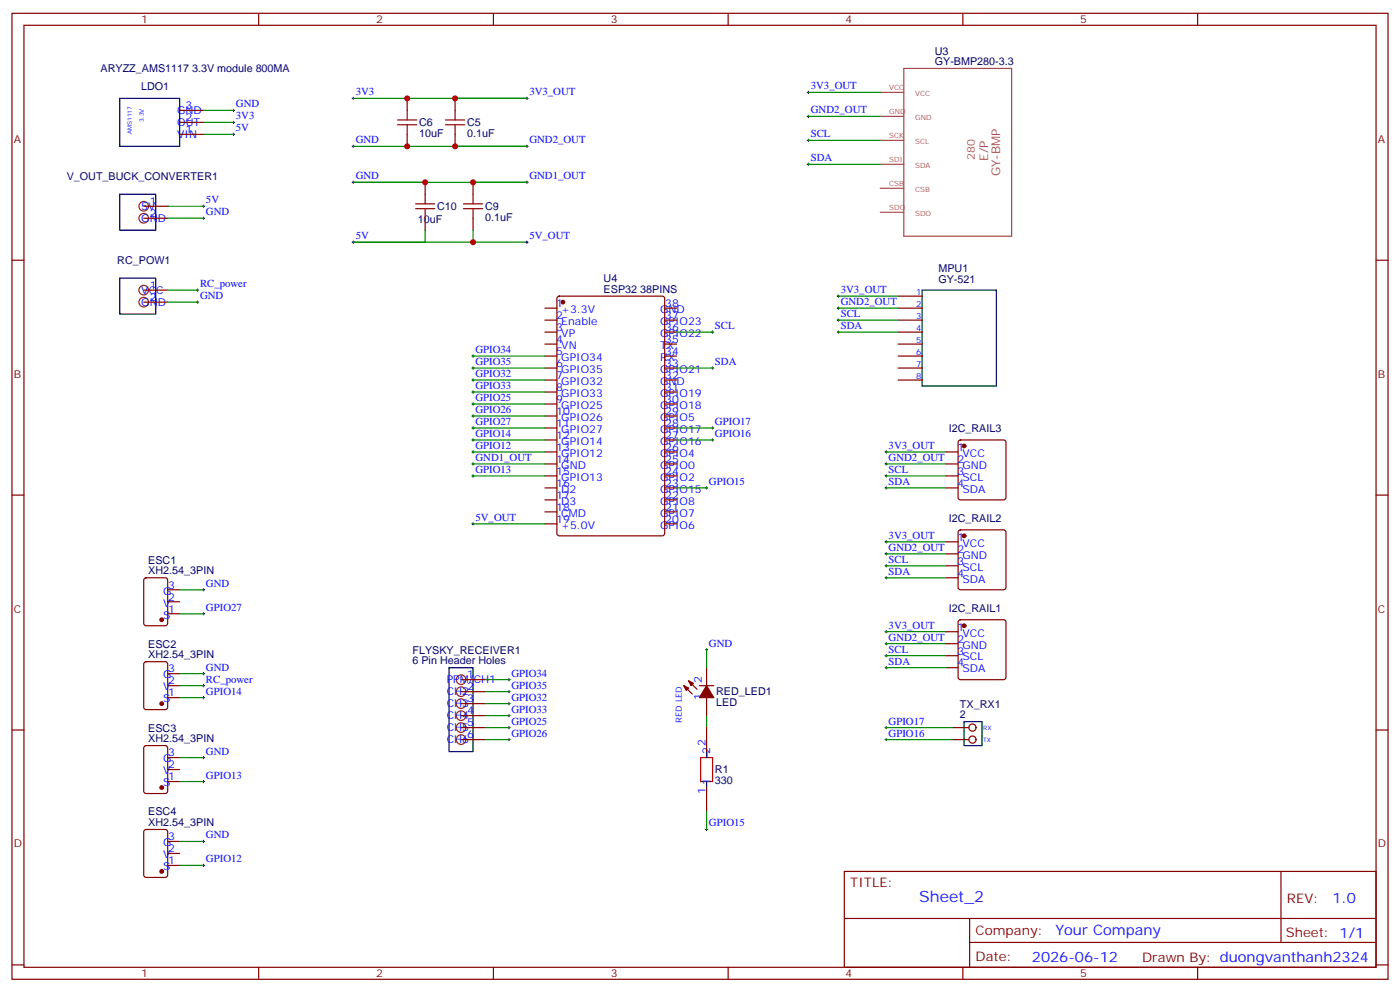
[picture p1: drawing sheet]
<svg xmlns="http://www.w3.org/2000/svg" width="412mm" height="292mm" viewBox="0 0 412 292" stroke-linecap="round" stroke-linejoin="round" font-family="sans-serif">
<g fill="none" stroke="#870000" stroke-width=".35">
<path d="M3.5 3.9h405.4v284.4h-405.4zM7.1 7.4h398.2v277.3h-398.2zM76.2 3.9v3.5M145.3 3.9v3.5M214.5 3.9v3.5M283.6 3.9v3.5M352.8 3.9v3.5M52.9 39.5h7.1M52.9 36h7.1M52.9 32.5h7.1M119.9 29v3.5M119.9 39.5v3.6"/>
<path d="M134.1 29v3.5M134.1 39.5v3.6M125.2 53.7v3.5M139.3 53.7v3.5M3.5 76.6h3.6M42.3 60.7h7.1M42.3 64.2h7.1M125.2 64.2v3.6M139.3 64.2v3.6M405.3 76.6h3.6M42.3 85.4h7.1M42.3 88.9h7.1"/>
<path d="M160.5 90.7h3.5M160.5 94.2h3.5M160.5 97.8h3.5M164.3 87.4l.4-.2h30.4l.6 .4 .1 69.4-.5 .7h-30.6l-.6-.4-.1-69.4zM195.8 90.7h3.5M195.8 94.2h3.5M195.8 97.8h3.5M264.6 87.2h7M264.6 90.7h7M264.6 94.2h7M264.6 97.8h7M160.5 101.3h3.5"/>
<path d="M160.5 104.8h3.5M160.5 108.3h3.5M160.5 111.9h3.5M160.5 115.4h3.5M160.5 118.9h3.5M195.8 101.3h3.5M195.8 104.8h3.5M195.8 108.3h3.5M195.8 111.9h3.5M195.8 115.4h3.5M195.8 118.9h3.5M264.6 101.3h7"/>
<path d="M264.6 104.8h7M264.6 108.3h7M264.6 111.9h7M160.5 133h3.5M160.5 136.6h3.5M160.5 122.4h3.5M160.5 126h3.5M160.5 129.5h3.5M195.8 133h3.5M195.8 136.6h3.5M195.8 122.4h3.5M195.8 126h3.5"/>
<path d="M195.8 129.5h3.5M278.7 133h3.5M278.7 136.6h3.5M282.5 129.7l.4-.2h12.7l.5 .2 .2 .5v16.2l-.2 .5-.5 .2h-12.7l-.5-.2-.2-.5v-16.2zM3.5 145.7h3.6M160.5 140.1h3.5M160.5 143.6h3.5M160.5 147.1h3.5M160.5 150.7h3.5M160.5 154.2h3.5M195.8 140.1h3.5M195.8 143.6h3.5"/>
<path d="M195.8 147.1h3.5M195.8 150.7h3.5M195.8 154.2h3.5M278.7 159.5h3.5M278.7 140.1h3.5M278.7 143.6h3.5M282.5 156.2l.4-.2h12.7l.5 .2 .2 .5v16.2l-.2 .5-.5 .2h-12.7l-.5-.2-.2-.5v-16.2zM405.3 145.7h3.6M42.6 170.3l.4-.2h5.7l.6 .4 .1 13-.5 .6-5.9 .1-.6-.5-.1-12.9zM49.4 177.1h3.5M49.4 173.6h3.5M278.7 163h3.5"/>
<path d="M278.7 166.5h3.5M278.7 170.1h3.5M42.6 195l.4-.2h5.7l.6 .4 .1 13-.5 .6-5.9 .1-.6-.5-.1-12.9zM49.4 180.7h3.5M49.4 198.3h3.5M208.1 196.5v5.3M278.7 185.9h3.5M278.7 189.5h3.5M278.7 193h3.5M278.7 196.5h3.5M282.5 182.6l.4-.2h12.7l.5 .2 .2 .5v16.3l-.2 .5-.5 .2h-12.7l-.5-.3-.2-.4v-16.3zM3.5 214.9h3.6"/>
<path d="M42.6 219.7l.4-.2h5.7l.6 .4 .1 13-.5 .6-5.9 .1-.6-.5-.1-12.9zM49.4 205.4h3.5M49.4 201.8h3.5M135.8 200.1h7.1M135.8 203.6h7.1M135.8 207.1h7.1M135.8 210.6h7.1M135.8 214.2h7.1M135.8 217.7h7.1M201.4 201.8l2.5 2.5M202.8 200.4l2.5 2.5M206 201.8h4.3"/>
<path d="M208.1 205.4v5.2M208.1 214.2v7M280.5 214.2h4.9M280.5 217.7h4.9M405.3 214.9h3.6M49.4 230h3.5M49.4 226.5h3.5M49.4 223h3.5M208.1 231.8v7.1M42.6 244.4l.4-.2h5.7l.6 .4 .1 13-.5 .6-5.9 .1-.6-.5-.1-12.9zM49.4 254.7h3.5M49.4 251.2h3.5"/>
<path d="M49.4 247.7h3.5M248.7 256.5h156.6v28.2h-156.6zM377.3 256.5v20.9M248.7 270.4h156.5M285.6 277.4h119.6M285.6 270.4v14.1M3.5 284h3.6M76.2 284.7v3.6M145.3 284.7v3.6M214.5 284.7v3.6M283.6 284.7v3.6M352.8 284.7v3.6"/>
<path d="M405.3 284h3.6"/>
<circle cx="286.5" cy="214.2" r="1.06"/>
<circle cx="286.5" cy="217.7" r="1.06"/>
</g>
<g fill="none" stroke="#a10000" stroke-width=".35">
<path d="M117.1 35.3h5.7M117.1 36.7h5.7M119.9 32.5v2.8M119.9 36.7v2.8M131.2 35.3h5.7M131.2 36.7h5.7M134.1 32.5v2.8M134.1 36.7v2.8M125.2 57.2v2.8M139.3 57.2v2.8M122.4 60h5.7M122.4 61.4h5.7"/>
<path d="M125.2 61.4v2.8M136.5 60h5.7M136.5 61.4h5.7M139.3 61.4v2.8M206.4 223h3.5v7h-3.5z"/>
</g>
<path d="M35.3 29h17.6v14.1h-17.6zM35.3 57.2h10.6v10.6h-10.6zM35.3 81.9h10.6v10.6h-10.6zM271.6 85.4h21.9v28.2h-21.9zM132.3 196.5h7v24.7h-7zM284 212.4h5.3v7.1h-5.3zM208.1 223v-1.8v1.8M208.1 230v1.8" fill="none" stroke="#000" stroke-width=".35"/>
<g fill="none" stroke="#008700" stroke-width=".35">
<path d="M60 32.5h8.8M60 36h8.8M60 39.5h8.8M104.1 29h51.1M238.1 27.2h21.2M238.1 34.3h21.2M104.1 43.1h51.1M104.1 53.7h51.1M238.1 48.4h21.2M238.1 41.3h21.2M49.4 64.2h10.6M49.4 60.7h10.6"/>
<path d="M125.2 67.8v3.5h-21.1h51.1M139.3 67.8v3.5M49.4 85.4h8.8M49.4 88.9h8.8M199.3 97.8h10.6M246.9 97.8h17.7M246.9 94.2h17.7M246.9 87.2h17.7M246.9 90.7h17.7M139.3 104.8h21.2M139.3 108.3h21.2M139.3 111.9h21.2"/>
<path d="M139.3 115.4h21.2M139.3 118.9h21.2M199.3 108.3h10.6M139.3 126h21.2M139.3 129.5h21.2M139.3 133h21.2M139.3 122.4h21.2M139.3 136.6h21.2M199.3 126h10.6M199.3 129.5h10.6M261.1 133h17.6M261.1 136.6h17.6"/>
<path d="M139.3 140.1h21.2M139.3 154.2h21.2M199.3 143.6h8.8M261.1 140.1h17.6M261.1 143.6h17.6M261.1 159.5h17.6M52.9 173.6h7.1M261.1 170.1h17.6M261.1 166.5h17.6M261.1 163h17.6M52.9 198.3h7.1M52.9 180.7h7.1"/>
<path d="M208.1 191.2v5.3M261.1 196.5h17.6M261.1 193h17.6M261.1 189.5h17.6M261.1 185.9h17.6M52.9 201.8h7.1M52.9 205.4h7.1M142.9 200.1h7M142.9 203.6h7M142.9 207.1h7M142.9 210.6h7M142.9 214.2h7"/>
<path d="M142.9 217.7h7M208.1 210.6v3.6M261.1 214.2h19.4M261.1 217.7h19.4M52.9 223h7.1M52.9 230h7.1M208.1 238.9v5.3M52.9 247.7h7.1M52.9 254.7h7.1"/>
</g>
<path d="M259.3 27.2h6.9M259.3 34.3h6.9M266.2 20.1h31.8v49.4h-31.8zM259.3 41.3h6.9M259.3 48.4h6.9M259.3 55.4h6.9M259.3 62.5h6.9" fill="none" stroke="#a64a4a" stroke-width=".35"/>
<g fill="none" stroke="#8c2424" stroke-width=".35">
<circle cx="42.3" cy="64.2" r="1.41"/>
<circle cx="42.3" cy="60.7" r="1.41"/>
<circle cx="42.3" cy="88.9" r="1.41"/>
<circle cx="42.3" cy="85.4" r="1.41"/>
<circle cx="135.8" cy="210.6" r="1.41"/>
<circle cx="135.8" cy="217.7" r="1.41"/>
<circle cx="135.8" cy="207.1" r="1.41"/>
<circle cx="135.8" cy="203.6" r="1.41"/>
<circle cx="135.8" cy="214.2" r="1.41"/>
<circle cx="135.8" cy="200.1" r="1.41"/>
</g>
<g fill="#870000" stroke="#870000" stroke-width=".35">
<path d="M208.1 201.8l2.2 3.6h-4.3z"/>
<path d="M202.8 200.4l1.5 .7-.7 .7z"/>
<path d="M201.4 201.8l1.4 .7-.7 .7z"/>
<circle cx="47.6" cy="182.4" r=".53"/>
<circle cx="47.6" cy="207.1" r=".53"/>
<circle cx="47.6" cy="231.8" r=".53"/>
<circle cx="47.6" cy="256.5" r=".53"/>
<circle cx="284" cy="184.2" r=".53"/>
<circle cx="284" cy="157.7" r=".53"/>
<circle cx="284" cy="131.3" r=".53"/>
<circle cx="165.8" cy="88.9" r=".53"/>
</g>
<g fill="none" stroke="#000" stroke-width=".29">
<path d="M68.4 32.5h.7M68.4 36h.7M68.4 39.5h.7M68.8 32.1v.7M68.8 35.7v.7M68.8 39.2v.7M103.7 29h.7M104.1 28.6v.7M154.9 29h.7M155.2 28.6v.7M237.8 27.2h.7M237.8 34.3h.7"/>
<path d="M238.1 26.8v.8M238.1 33.9v.7M103.7 43.1h.7M103.7 53.7h.7M104.1 42.7v.7M104.1 53.3v.7M154.9 43.1h.7M154.9 53.7h.7M155.2 42.7v.7M155.2 53.3v.7M237.8 48.4h.7M237.8 41.3h.7"/>
<path d="M238.1 41v.7M238.1 48v.7M59.6 64.2h.7M59.6 60.7h.7M60 60.4v.7M60 63.9v.7M103.7 71.3h.7M104.1 70.9v.7M154.9 71.3h.7M155.2 70.9v.7M57.9 85.4h.7M57.9 88.9h.7"/>
<path d="M58.2 85.1v.7M58.2 88.6v.7M209.5 97.8h.8M209.9 97.4v.7M246.6 97.8h.7M246.6 94.2h.7M246.6 90.7h.7M246.6 87.2h.7M246.9 86.8v.7M246.9 90.3v.8M246.9 93.9v.7M246.9 97.4v.7"/>
<path d="M139 104.8h.7M139 108.3h.7M139 111.9h.7M139 115.4h.7M139 118.9h.7M139.3 104.5v.7M139.3 108v.7M139.3 111.5v.7M139.3 115v.7M139.3 118.6v.7M209.5 108.3h.8M209.9 108v.7"/>
<path d="M139 126h.7M139 129.5h.7M139 133h.7M139 122.4h.7M139 136.6h.7M139.3 122.1v.7M139.3 125.6v.7M139.3 129.2v.7M139.3 132.7v.7M139.3 136.2v.7M139.3 139.7v.7M209.5 126h.8"/>
<path d="M209.5 129.5h.8M209.9 125.6v.7M209.9 129.2v.7M260.7 133h.7M260.7 136.6h.7M261.1 132.7v.7M261.1 136.2v.7M261.1 139.7v.7M139 140.1h.7M139 154.2h.7M139.3 153.8v.8M207.8 143.6h.7"/>
<path d="M208.1 143.3v.7M260.7 140.1h.7M260.7 143.6h.7M260.7 159.5h.7M261.1 143.3v.7M261.1 159.1v.7M59.6 173.6h.7M60 173.2v.8M260.7 170.1h.7M260.7 166.5h.7M260.7 163h.7M261.1 162.7v.7"/>
<path d="M261.1 166.2v.7M261.1 169.7v.7M59.6 198.3h.7M59.6 180.7h.7M60 180.3v.7M60 197.9v.7M149.9 199.7v.7M207.8 191.2h.7M208.1 190.9v.7M260.7 196.5h.7M260.7 193h.7M260.7 189.5h.7"/>
<path d="M260.7 185.9h.7M261.1 185.6v.7M261.1 189.1v.7M261.1 192.7v.7M261.1 196.2v.7M59.6 201.8h.7M59.6 205.4h.7M60 201.5v.7M60 205v.7M149.6 200.1h.7M149.6 203.6h.7M149.6 207.1h.7"/>
<path d="M149.6 210.6h.7M149.6 214.2h.7M149.6 217.7h.7M149.9 203.2v.7M149.9 206.8v.7M149.9 210.3v.7M149.9 213.8v.7M149.9 217.3v.8M260.7 214.2h.7M260.7 217.7h.7M261.1 213.8v.7M261.1 217.3v.8"/>
<path d="M59.6 223h.7M59.6 230h.7M60 222.6v.7M60 229.7v.7M59.6 247.7h.7M59.6 254.7h.7M60 247.3v.7M60 254.4v.7M207.8 244.2h.7M208.1 243.8v.7"/>
</g>
<g fill="#c00">
<circle cx="119.9" cy="43.1" r=".88"/>
<circle cx="119.9" cy="29" r=".88"/>
<circle cx="134.1" cy="29" r=".88"/>
<circle cx="134.1" cy="43.1" r=".88"/>
<circle cx="125.2" cy="53.7" r=".88"/>
<circle cx="139.3" cy="71.3" r=".88"/>
<circle cx="139.3" cy="53.7" r=".88"/>
</g>
<text font-size="4.6" fill="#00f" x="270.8" y="265.5">Sheet_2</text>
<g font-size="4.2" fill="#00f">
<text x="392.5" y="265.8">1.0</text>
<text x="310.9" y="275.3">Your Company</text>
<text x="304" y="283.1">2026-06-12</text>
</g>
<g font-size="3.9" fill="#800">
<text x="250.5" y="261.1">TITLE:</text>
<text x="379.1" y="265.8">REV:</text>
<text x="287.4" y="275.3">Company:</text>
<text x="378.7" y="275.9">Sheet: 1/1</text>
<text x="287.4" y="283">Date:</text>
<text x="336.4" y="283.1">Drawn By: duongvanthanh2324</text>
</g>
<g font-size="3.5" fill="#a54b4b">
<text x="291" y="47.4" transform="rotate(-90 291 47.4)">E/P</text>
<text x="294.6" y="51.9" transform="rotate(-90 294.6 51.9)">GY-BMP</text>
</g>
<g font-size="3.2" fill="#800">
<text x="41.6" y="6.9">1</text>
<text x="110.8" y="6.9">2</text>
<text x="179.9" y="6.9">3</text>
<text x="249.1" y="6.9">4</text>
<text x="318.2" y="6.9">5</text>
<text x="4.1" y="42">A</text>
<text x="405.9" y="42">A</text>
<text x="4.1" y="111.2">B</text>
<text x="405.9" y="111.2">B</text>
<text x="4.1" y="180.3">C</text>
<text x="405.9" y="180.3">C</text>
<text x="4.1" y="249.4">D</text>
<text x="405.9" y="249.4">D</text>
<text x="41.6" y="287.7">1</text>
<text x="110.8" y="287.7">2</text>
<text x="179.9" y="287.7">3</text>
<text x="249.1" y="287.7">4</text>
<text x="318.2" y="287.7">5</text>
</g>
<g font-size="3.2" fill="#000080">
<text x="275.4" y="16.1">U3</text>
<text x="29.6" y="21.3">ARYZZ_AMS1117 3.3V module 800MA</text>
<text x="275.4" y="19.1">GY-BMP280-3.3</text>
<text x="41.6" y="26.6">LDO1</text>
<text x="123.5" y="40.3">10uF</text>
<text x="123.5" y="37.2">C6</text>
<text x="137.6" y="40.3">0.1uF</text>
<text x="137.6" y="37.2">C5</text>
<text x="19.6" y="53">V_OUT_BUCK_CONVERTER1</text>
<text x="123.1" y="65.5">10uF</text>
<text x="128.8" y="61.9">C10</text>
<text x="142.9" y="65">0.1uF</text>
<text x="142.9" y="61.9">C9</text>
<text x="34.5" y="77.7">RC_POW1</text>
<text x="177.8" y="83">U4</text>
<text x="276.4" y="83.2">GY-521</text>
<text x="276.4" y="80.2">MPU1</text>
<text x="177.8" y="86.1">ESP32 38PINS</text>
<text x="279.5" y="127.1">I2C_RAIL3</text>
<text x="279.5" y="153.6">I2C_RAIL2</text>
<text x="43.7" y="165.9">ESC1</text>
<text x="43.7" y="169">XH2.54_3PIN</text>
<text x="279.5" y="180">I2C_RAIL1</text>
<text x="43.7" y="190.6">ESC2</text>
<text x="43.7" y="193.7">XH2.54_3PIN</text>
<text x="121.5" y="195.5">6 Pin Header Holes</text>
<text x="121.5" y="192.4">FLYSKY_RECEIVER1</text>
<text x="211" y="207.9">LED</text>
<text x="211" y="204.7">RED_LED1</text>
<text x="282.8" y="208.3">TX_RX1</text>
<text x="43.7" y="215.3">ESC3</text>
<text x="282.8" y="211.3">2</text>
<text x="43.7" y="218.4">XH2.54_3PIN</text>
<text x="210.6" y="227.6">R1</text>
<text x="210.6" y="230.8">330</text>
<text x="43.7" y="243.1">XH2.54_3PIN</text>
<text x="43.7" y="240">ESC4</text>
</g>
<g font-size="3.2" fill="#00f">
<text x="104.8" y="28.1">3V3</text>
<text x="155.9" y="28.1">3V3_OUT</text>
<text x="238.8" y="26.3">3V3_OUT</text>
<text x="52.2" y="33.5">GND</text>
<text x="54.7" y="35.7">2</text>
<text x="54.7" y="32.1">3</text>
<text x="69.5" y="31.6">GND</text>
<text x="69.5" y="35.1">3V3</text>
<text x="238.8" y="33.4">GND2_OUT</text>
<text x="52.2" y="40.6">VIN</text>
<text x="52.2" y="37.1">OUT</text>
<text x="54.7" y="39.2">1</text>
<text x="69.5" y="38.7">5V</text>
<text x="238.8" y="40.4">SCL</text>
<text x="104.8" y="42.2">GND</text>
<text x="155.9" y="42.2">GND2_OUT</text>
<text x="238.8" y="47.5">SDA</text>
<text x="104.8" y="52.8">GND</text>
<text x="155.9" y="52.8">GND1_OUT</text>
<text x="60.7" y="59.8">5V</text>
<text x="41.6" y="61.8">5V</text>
<text x="41.6" y="65.3">GND</text>
<text x="44.1" y="60.4">1</text>
<text x="44.1" y="63.9">2</text>
<text x="60.7" y="63.4">GND</text>
<text x="104.8" y="70.4">5V</text>
<text x="155.9" y="70.4">5V_OUT</text>
<text x="41.6" y="86.5">VCC</text>
<text x="41.6" y="90">GND</text>
<text x="44.1" y="85.1">1</text>
<text x="44.1" y="88.6">2</text>
<text x="58.9" y="84.5">RC_power</text>
<text x="58.9" y="88.1">GND</text>
<text x="247.6" y="89.8">GND2_OUT</text>
<text x="247.6" y="86.3">3V3_OUT</text>
<text x="163.9" y="93.9">2</text>
<text x="163.9" y="90.3">1</text>
<text x="165.3" y="95.6">Enable</text>
<text x="165.3" y="92.1">+3.3V</text>
<text x="194.5" y="92.1">GND</text>
<text x="194.5" y="95.6">GPIO23</text>
<text x="196" y="90.3">38</text>
<text x="196" y="93.9">37</text>
<text x="247.6" y="93.3">SCL</text>
<text x="163.9" y="100.9">4</text>
<text x="163.9" y="97.4">3</text>
<text x="165.3" y="99.2">VP</text>
<text x="194.5" y="99.2">GPIO22</text>
<text x="196" y="97.4">36</text>
<text x="196" y="100.9">35</text>
<text x="210.6" y="96.9">SCL</text>
<text x="247.6" y="96.9">SDA</text>
<text x="140.1" y="103.9">GPIO34</text>
<text x="140.1" y="107.5">GPIO35</text>
<text x="163.9" y="108">6</text>
<text x="163.9" y="104.5">5</text>
<text x="165.3" y="106.2">GPIO34</text>
<text x="165.3" y="102.7">VN</text>
<text x="194.5" y="102.7">TX</text>
<text x="194.5" y="106.2">RX</text>
<text x="196" y="104.5">34</text>
<text x="196" y="108">33</text>
<text x="210.6" y="107.5">SDA</text>
<text x="140.1" y="111">GPIO32</text>
<text x="163.9" y="111.5">7</text>
<text x="165.3" y="113.3">GPIO32</text>
<text x="165.3" y="109.7">GPIO35</text>
<text x="194.5" y="109.7">GPIO21</text>
<text x="194.5" y="113.3">GND</text>
<text x="196" y="111.5">32</text>
<text x="140.1" y="114.5">GPIO33</text>
<text x="140.1" y="118">GPIO25</text>
<text x="163.9" y="118.6">9</text>
<text x="163.9" y="115">8</text>
<text x="165.3" y="116.8">GPIO33</text>
<text x="194.5" y="116.8">GPIO19</text>
<text x="196" y="115">31</text>
<text x="196" y="118.6">30</text>
<text x="140.1" y="125.1">GPIO27</text>
<text x="140.1" y="121.6">GPIO26</text>
<text x="163.9" y="125.6">11</text>
<text x="163.9" y="122.1">10</text>
<text x="165.3" y="123.9">GPIO26</text>
<text x="165.3" y="120.3">GPIO25</text>
<text x="194.5" y="120.3">GPIO18</text>
<text x="194.5" y="123.9">GPIO5</text>
<text x="196" y="122.1">29</text>
<text x="196" y="125.6">28</text>
<text x="210.6" y="125.1">GPIO17</text>
<text x="140.1" y="128.6">GPIO14</text>
<text x="163.9" y="129.2">12</text>
<text x="165.3" y="130.9">GPIO14</text>
<text x="165.3" y="127.4">GPIO27</text>
<text x="194.5" y="127.4">GPIO17</text>
<text x="194.5" y="130.9">GPIO16</text>
<text x="196" y="129.2">27</text>
<text x="210.6" y="128.6">GPIO16</text>
<text x="140.1" y="132.2">GPIO12</text>
<text x="140.1" y="135.7">GND1_OUT</text>
<text x="163.9" y="136.2">14</text>
<text x="163.9" y="132.7">13</text>
<text x="165.3" y="138">GND</text>
<text x="165.3" y="134.4">GPIO12</text>
<text x="194.5" y="134.4">GPIO4</text>
<text x="194.5" y="138">GPIO0</text>
<text x="196" y="132.7">26</text>
<text x="196" y="136.2">25</text>
<text x="261.8" y="135.7">GND2_OUT</text>
<text x="261.8" y="132.2">3V3_OUT</text>
<text x="282" y="132.7">1</text>
<text x="282" y="136.2">2</text>
<text x="283.5" y="134.4">VCC</text>
<text x="283.5" y="138">GND</text>
<text x="140.1" y="139.2">GPIO13</text>
<text x="163.9" y="143.3">16</text>
<text x="163.9" y="139.7">15</text>
<text x="165.3" y="141.5">GPIO13</text>
<text x="194.5" y="141.5">GPIO2</text>
<text x="196" y="139.7">24</text>
<text x="196" y="143.3">23</text>
<text x="208.8" y="142.7">GPIO15</text>
<text x="261.8" y="142.7">SDA</text>
<text x="261.8" y="139.2">SCL</text>
<text x="282" y="139.7">3</text>
<text x="282" y="143.3">4</text>
<text x="283.5" y="141.5">SCL</text>
<text x="163.9" y="146.8">17</text>
<text x="165.3" y="148.6">D3</text>
<text x="165.3" y="145">D2</text>
<text x="194.5" y="145">GPIO15</text>
<text x="194.5" y="148.6">GPIO8</text>
<text x="196" y="146.8">22</text>
<text x="283.5" y="145">SDA</text>
<text x="140.1" y="153.3">5V_OUT</text>
<text x="163.9" y="153.8">19</text>
<text x="163.9" y="150.3">18</text>
<text x="165.3" y="155.6">+5.0V</text>
<text x="165.3" y="152.1">CMD</text>
<text x="194.5" y="152.1">GPIO7</text>
<text x="194.5" y="155.6">GPIO6</text>
<text x="196" y="150.3">21</text>
<text x="196" y="153.8">20</text>
<text x="261.8" y="158.6">3V3_OUT</text>
<text x="282" y="159.1">1</text>
<text x="283.5" y="160.9">VCC</text>
<text x="261.8" y="165.7">SCL</text>
<text x="261.8" y="162.1">GND2_OUT</text>
<text x="282" y="162.7">2</text>
<text x="282" y="166.2">3</text>
<text x="283.5" y="164.4">GND</text>
<text x="283.5" y="168">SCL</text>
<text x="49.6" y="173.2">3</text>
<text x="60.7" y="172.7">GND</text>
<text x="261.8" y="169.2">SDA</text>
<text x="282" y="169.7">4</text>
<text x="283.5" y="171.5">SDA</text>
<text x="48.1" y="178.5">V</text>
<text x="48.1" y="175">G</text>
<text x="49.6" y="176.8">2</text>
<text x="60.7" y="179.8">GPIO27</text>
<text x="48.1" y="182.1">S</text>
<text x="49.6" y="180.3">1</text>
<text x="261.8" y="185.1">3V3_OUT</text>
<text x="282" y="185.6">1</text>
<text x="208.8" y="190.4">GND</text>
<text x="261.8" y="188.6">GND2_OUT</text>
<text x="282" y="189.1">2</text>
<text x="283.5" y="187.4">VCC</text>
<text x="283.5" y="190.9">GND</text>
<text x="49.6" y="197.9">3</text>
<text x="60.7" y="197.4">GND</text>
<text x="261.8" y="195.7">SDA</text>
<text x="261.8" y="192.1">SCL</text>
<text x="282" y="192.7">3</text>
<text x="282" y="196.2">4</text>
<text x="283.5" y="194.4">SCL</text>
<text x="283.5" y="197.9">SDA</text>
<text x="48.1" y="203.2">V</text>
<text x="48.1" y="199.7">G</text>
<text x="49.6" y="201.5">2</text>
<text x="60.7" y="200.9">RC_power</text>
<text x="131.6" y="201.1">PPM/CH1</text>
<text x="137.6" y="199.7">1</text>
<text x="137.6" y="203.2">2</text>
<text x="150.6" y="199.2">GPIO34</text>
<text x="150.6" y="202.7">GPIO35</text>
<text x="206.7" y="201.1" transform="rotate(-90 206.7 201.1)">2</text>
<text x="48.1" y="206.8">S</text>
<text x="49.6" y="205">1</text>
<text x="60.7" y="204.5">GPIO14</text>
<text x="131.6" y="204.6">CH2</text>
<text x="131.6" y="208.2">CH3</text>
<text x="137.6" y="206.8">3</text>
<text x="150.6" y="206.2">GPIO32</text>
<text x="150.6" y="209.8">GPIO33</text>
<text x="206.7" y="206.1" transform="rotate(-90 206.7 206.1)">1</text>
<text x="131.6" y="211.7">CH4</text>
<text x="131.6" y="215.2">CH5</text>
<text x="137.6" y="210.3">4</text>
<text x="137.6" y="213.8">5</text>
<text x="150.6" y="213.3">GPIO25</text>
<text x="261.8" y="213.3">GPIO17</text>
<text x="131.6" y="218.8">CH6</text>
<text x="137.6" y="217.3">6</text>
<text x="150.6" y="216.8">GPIO26</text>
<text x="207.8" y="219.5" transform="rotate(-90 207.8 219.5)">2</text>
<text x="209.2" y="221.9" transform="rotate(-90 209.2 221.9)">2</text>
<text x="261.8" y="216.8">GPIO16</text>
<text x="48.1" y="227.9">V</text>
<text x="48.1" y="224.4">G</text>
<text x="49.6" y="226.2">2</text>
<text x="49.6" y="222.6">3</text>
<text x="60.7" y="222.1">GND</text>
<text x="48.1" y="231.5">S</text>
<text x="49.6" y="229.7">1</text>
<text x="60.7" y="229.2">GPIO13</text>
<text x="207.8" y="233.6" transform="rotate(-90 207.8 233.6)">1</text>
<text x="209.2" y="231.1" transform="rotate(-90 209.2 231.1)">1</text>
<text x="208.8" y="243.3">GPIO15</text>
<text x="48.1" y="249.1">G</text>
<text x="49.6" y="250.9">2</text>
<text x="49.6" y="247.3">3</text>
<text x="60.7" y="246.8">GND</text>
<text x="48.1" y="256.2">S</text>
<text x="48.1" y="252.6">V</text>
<text x="49.6" y="254.4">1</text>
<text x="60.7" y="253.9">GPIO12</text>
</g>
<text font-size="3.2" fill="#a54b4b" x="287.2" y="47" transform="rotate(-90 287.2 47)">280</text>
<g font-size="2.5" fill="#00f">
<text x="269.9" y="86.8">1</text>
<text x="269.9" y="90.3">2</text>
<text x="269.9" y="93.9">3</text>
<text x="269.9" y="97.4">4</text>
<text x="269.9" y="100.9">5</text>
<text x="269.9" y="104.5">6</text>
<text x="269.9" y="108">7</text>
<text x="269.9" y="111.5">8</text>
<text x="200.9" y="212.8" transform="rotate(-90 200.9 212.8)">RED LED</text>
</g>
<g font-size="2.1" fill="#a54b4b">
<text x="262" y="26.5">VCC</text>
<text x="269.6" y="28.2">VCC</text>
<text x="262" y="33.6">GND</text>
<text x="269.6" y="35.3">GND</text>
<text x="262" y="40.6">SCK</text>
<text x="262" y="47.7">SDI</text>
<text x="269.6" y="42.4">SCL</text>
<text x="269.6" y="49.4">SDA</text>
<text x="262" y="54.7">CSB</text>
<text x="269.6" y="56.5">CSB</text>
<text x="262" y="61.8">SDO</text>
<text x="269.6" y="63.5">SDO</text>
</g>
<g font-size="1.8" fill="#00f">
<text x="38.8" y="39.5" transform="rotate(-90 38.8 39.5)">AMS1117</text>
<text x="42.3" y="36" transform="rotate(-90 42.3 36)">3.3V</text>
<text x="289.6" y="214.9">RX</text>
<text x="289.6" y="218.4">TX</text>
</g>
</svg>
